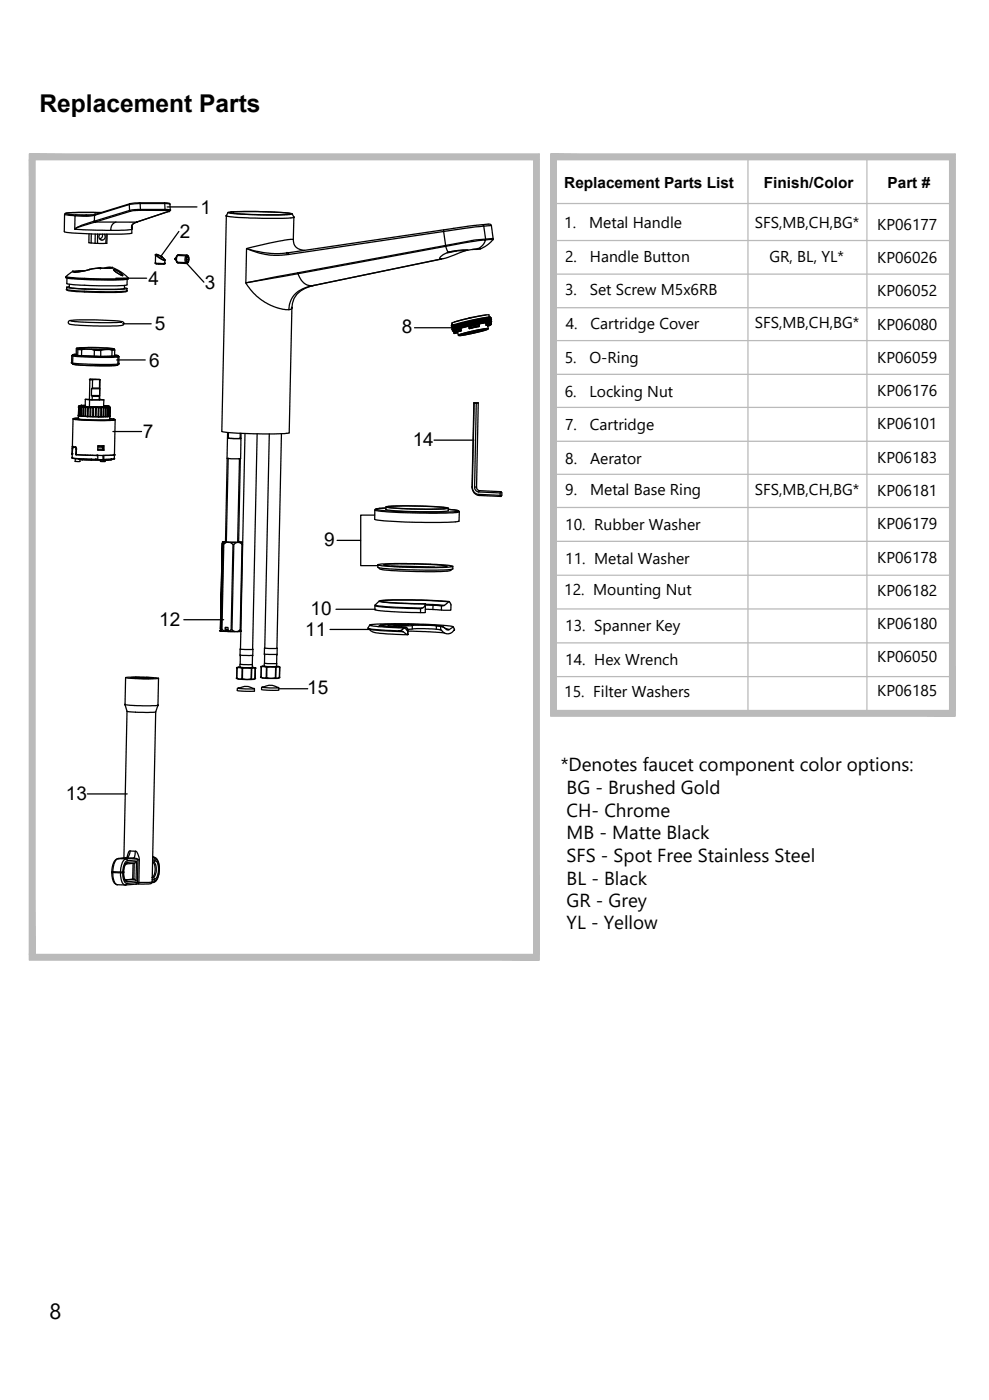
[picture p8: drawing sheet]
<svg xmlns="http://www.w3.org/2000/svg" width="148mm" height="210mm" viewBox="0 0 148 210" stroke-linecap="round" stroke-linejoin="round" font-family="sans-serif">
<!-- layer: 0 -->
<g fill="#bababa" stroke="#bababa" stroke-width=".15">
<path d="M82.5 23.1l60.6 .8v-.8zM82.5 23.1l60.6 .8h-60.6z"/>
<path d="M4.4 23.1l76.4 .8v-.8zM4.4 23.1l76.4 .8h-76.4z"/>
<path d="M142.3 23.9l.8 82.6v-82.6zM142.3 23.9l.8 82.6h-.8z"/>
<path d="M82.5 23.9l.8 82.6v-82.6zM82.5 23.9l.8 82.6h-.8z"/>
<path d="M82.5 106.5l60.6 .9v-.9zM82.5 106.5l60.6 .9h-60.6z"/>
<path d="M79.9 23.9l.9 119.2v-119.2zM79.9 23.9l.9 119.2h-.9z"/>
<path d="M4.4 23.9l.8 119.2v-119.2zM4.4 23.9l.8 119.2h-.8z"/>
<path d="M4.4 143.1l76.4 .8v-.8zM4.4 143.1l76.4 .8h-76.4z"/>
</g>
<g fill="none" stroke="#bababa" stroke-width=".19">
<path d="M4.4 23.1h76.4v120.8h-76.4zM5.2 23.9h74.7v119.2h-74.7zM82.5 23.1h60.6v84.3h-60.6zM83.3 23.9h59v82.6h-59zM83.3 30.5h59M83.3 36.1h59M112.1 23.9v82.6M129.9 23.9v82.6M83.3 41.1h59M83.3 46.1h59M83.3 51.1h59M83.3 56.1h59"/>
<path d="M83.3 61.1h59M83.3 66.2h59M83.3 71.1h59M83.3 76.1h59M83.3 81.2h59M83.3 86.2h59M83.3 91.3h59M83.3 96.4h59M83.3 101.4h59"/>
</g>
<g fill="#000" stroke="#000" stroke-width=".15">
<circle cx="12.9" cy="32.3" r=".08"/>
<circle cx="14.1" cy="33.2" r=".08"/>
<circle cx="14.2" cy="32.1" r=".08"/>
<circle cx="14.3" cy="33.3" r=".08"/>
<circle cx="19.8" cy="34.1" r=".08"/>
<circle cx="23.3" cy="39.4" r=".08"/>
<circle cx="23.3" cy="38.2" r=".08"/>
<circle cx="24.3" cy="38.5" r=".08"/>
<circle cx="24.7" cy="39.5" r=".08"/>
<circle cx="24.7" cy="39" r=".08"/>
<circle cx="25.3" cy="31.7" r=".08"/>
<circle cx="25.5" cy="31.5" r=".08"/>
<circle cx="26.2" cy="38.8" r=".08"/>
<circle cx="28.1" cy="39.4" r=".08"/>
<circle cx="33.9" cy="32.4" r=".08"/>
<circle cx="43" cy="37.9" r=".08"/>
<circle cx="44" cy="32.6" r=".08"/>
<circle cx="73.8" cy="35.9" r=".08"/>
<circle cx="10" cy="43.4" r=".08"/>
<circle cx="10.7" cy="54.4" r=".08"/>
<circle cx="10.9" cy="40.7" r=".08"/>
<circle cx="11.2" cy="40.8" r=".08"/>
<circle cx="13.5" cy="56.9" r=".08"/>
<circle cx="14.9" cy="59.9" r=".08"/>
<circle cx="15" cy="40.2" r=".08"/>
<circle cx="16.8" cy="40.1" r=".08"/>
<circle cx="17.8" cy="54.5" r=".08"/>
<circle cx="18.4" cy="41.3" r=".08"/>
<circle cx="19" cy="43.6" r=".08"/>
<circle cx="43.7" cy="46.1" r=".08"/>
<circle cx="67.8" cy="48.7" r=".08"/>
<circle cx="67.9" cy="49.4" r=".08"/>
<circle cx="68" cy="49.7" r=".08"/>
<circle cx="68.1" cy="49.9" r=".08"/>
<circle cx="68.1" cy="49.5" r=".08"/>
<circle cx="68.2" cy="49.6" r=".08"/>
<circle cx="68.2" cy="49.8" r=".08"/>
<circle cx="68.9" cy="49.3" r=".08"/>
<circle cx="69" cy="49.3" r=".08"/>
<circle cx="69" cy="49.5" r=".08"/>
<circle cx="69" cy="49.6" r=".08"/>
<circle cx="70.3" cy="49" r=".08"/>
<circle cx="70.3" cy="48.9" r=".08"/>
<circle cx="70.3" cy="49.2" r=".08"/>
<circle cx="70.4" cy="49.2" r=".08"/>
<circle cx="71.7" cy="48.6" r=".08"/>
<circle cx="71.7" cy="48.9" r=".08"/>
<circle cx="71.7" cy="48.8" r=".08"/>
<circle cx="71.8" cy="48.9" r=".08"/>
<circle cx="72.9" cy="48.4" r=".08"/>
<circle cx="72.9" cy="48.6" r=".08"/>
<circle cx="73.3" cy="47.6" r=".08"/>
<circle cx="73.4" cy="47.8" r=".08"/>
<circle cx="73.5" cy="48.1" r=".08"/>
<circle cx="73.5" cy="48.3" r=".08"/>
<circle cx="73.5" cy="48.5" r=".08"/>
<circle cx="73.5" cy="48.6" r=".08"/>
<circle cx="73.5" cy="47.7" r=".08"/>
<circle cx="73.6" cy="47.9" r=".08"/>
<circle cx="10.8" cy="68.6" r=".08"/>
<circle cx="10.8" cy="68" r=".08"/>
<circle cx="10.9" cy="67.2" r=".08"/>
<circle cx="10.9" cy="67" r=".08"/>
<circle cx="11.3" cy="67" r=".08"/>
<circle cx="11.4" cy="68.1" r=".08"/>
<circle cx="11.4" cy="67.3" r=".08"/>
<circle cx="11.8" cy="62.3" r=".08"/>
<circle cx="11.8" cy="61" r=".08"/>
<circle cx="11.9" cy="60.9" r=".08"/>
<circle cx="12" cy="60.9" r=".08"/>
<circle cx="12.1" cy="60.9" r=".08"/>
<circle cx="12.2" cy="60.8" r=".08"/>
<circle cx="12.3" cy="61" r=".08"/>
<circle cx="12.4" cy="60.8" r=".08"/>
<circle cx="12.7" cy="60.8" r=".08"/>
<circle cx="12.9" cy="61" r=".08"/>
<circle cx="13.1" cy="62.4" r=".08"/>
<circle cx="13.7" cy="68.9" r=".08"/>
<circle cx="14.4" cy="68.9" r=".08"/>
<circle cx="14.6" cy="68.3" r=".08"/>
<circle cx="14.8" cy="62.5" r=".08"/>
<circle cx="15.5" cy="68.9" r=".08"/>
<circle cx="15.6" cy="61" r=".08"/>
<circle cx="15.8" cy="60.9" r=".08"/>
<circle cx="15.8" cy="61.1" r=".08"/>
<circle cx="16" cy="60.9" r=".08"/>
<circle cx="16" cy="61" r=".08"/>
<circle cx="16.2" cy="60.9" r=".08"/>
<circle cx="16.2" cy="61" r=".08"/>
<circle cx="16.3" cy="61" r=".08"/>
<circle cx="16.4" cy="61" r=".08"/>
<circle cx="16.4" cy="62.4" r=".08"/>
<circle cx="16.7" cy="68.8" r=".08"/>
<circle cx="17" cy="62.8" r=".08"/>
<circle cx="17.1" cy="68.8" r=".08"/>
<circle cx="17.1" cy="68.2" r=".08"/>
<circle cx="36" cy="65.7" r=".08"/>
<circle cx="39.1" cy="100" r=".08"/>
<circle cx="18.7" cy="105.6" r=".08"/>
<circle cx="22.9" cy="101.7" r=".08"/>
<circle cx="23.7" cy="105.7" r=".08"/>
<circle cx="35.5" cy="101.7" r=".08"/>
<circle cx="35.5" cy="100.1" r=".08"/>
<circle cx="38.2" cy="101.7" r=".08"/>
<circle cx="38.3" cy="100.2" r=".08"/>
<circle cx="39.1" cy="101.5" r=".08"/>
<circle cx="41.9" cy="101.6" r=".08"/>
<circle cx="18.5" cy="130.7" r=".08"/>
</g>
<g fill="none" stroke="#000" stroke-width=".19">
<path d="M9.7 32.1v2.6a48.8 48.8 0 0 0 10 .2v-1M9.7 32.1v-.1l.3-.1h.9h4.2l-3.4-.1-1.9 .2 .8 .2 1.9 .1 1.7-.2M9.7 32.1l1.5 .3M11.2 32.4v2l1-.6 1.9-.6M11.3 32.2l-.1 .2M13.3 35.1v1.3h.4M13.7 36.4l.5 .1M13.7 35.1v1.3M13.8 32.2h-2.4l-.1 .2M14.1 33.2l.2 .1zM14.2 32.3l-.9 .1h-2.1M14.2 32.3l-.1 .9"/>
<path d="M14.2 32.3h.1M14.2 32.1v.2M14.2 36.5h1.7M14.3 33.3l-2.7 .8-.4 .3 5.4 .1M14.3 33.3h6.2M14.3 35.1l-.1 1.4M14.3 32.1v.1M14.6 35.1v1.4M15 35.1a.5 .5 0 0 0-.1 .7 .5 .5 0 0 0 .8 0 .5 .5 0 0 0-.1-.7M15.3 35.1v.4l-.4 .3M15.9 35.1v1.4M16.1 35.1l-.1 1.4h-.1"/>
<path d="M17.4 33.3a1.17 1.17 0 0 0-.8 1.2l3.1-.1 .1-.5M19.4 30.7l-5.2 1.6v-.2M19.4 30.7v.9M19.4 31.6l.1 .1M19.4 31.6l-5.3 1.6M19.4 30.6v.1M19.4 30.6l-5.2 1.5M19.5 31.7l-5.2 1.6M20.5 33.3h.1M21 30.4l-1.6 .2M21 30.4v.1M21 30.4h3.6"/>
<path d="M21 30.5l-1.6 .2M21 31.5l-1.5 .2M21 30.5v.9M21 31.5l3.7 .1M21 30.5h3.7M21 31.4l-1.6 .2M21 31.4v.1M21 31.4h3.7M23.3 39.4l.1 .2h.4h.8l.1-.1M23.3 39.4l1.4 .1M23.3 38.2a.84 .84 0 0 1 1 .3M23.3 38.2l.9 .7 .5 .1"/>
<path d="M23.3 38.2v1.2M23.4 38.2l.4 .1a1.33 1.33 0 0 1 .9 .7l-.7-.3zM23.7 39.5l.1 .1M24.3 38.5l.4 .5M24.6 30.4l.8 .1 .1 .1M24.6 30.4l.1 .1M24.7 30.5l.8 .1M24.7 31.6h.6h.1l-.1 .1M24.7 30.5v.9M24.7 39v.5M24.7 31.4v.2M24.7 31.4l.8 .1"/>
<path d="M25 31h4.5M25.3 31.7h.1M25.3 31.7l-5.1 1.7-.4 .4-.1 .6a.78 .78 0 0 1 .8-1.1M25.5 30.6v.9M25.5 31.5l-.2 .2M26.5 39.3l.1 .1 1.3 .1M26.6 38.3l-.4 .5 .3 .5M26.6 38.3a1.21 1.21 0 0 0-.1 1M26.8 34.7l-2.8 3.8M27.9 39.4l2.6 2.9M28 38.9h.2M28 38.4a.18 .18 0 0 1 .2 0 .18 .18 0 0 1 .1 .2 .49 .49 0 0 1-.3 .8l-.1-.4z"/>
<path d="M28 38.2h-1.3l-.1 .1M28 38.2l.2 .2M28 38.2a.89 .89 0 0 0-.1 1.3M28 38.6h.2M28.1 38.4l-1.5-.1a.66 .66 0 0 0-.2 .8l.2 .2 1.5 .1M28.2 39.4l-.3 .1M28.2 38.4a1 1 0 0 1 0 1M28.2 38.4l-.1-.1a.71 .71 0 0 0 0 1.1h.1M28.2 38.6l-.2-.1-.1 .3 .1 .4h.1l.1-.3M28.2 38.6v.3M33.9 32.4l-.7 32.3a51.5 51.5 0 0 0 10.1 .2l.4-18.8M33.9 32.4a51.3 51.3 0 0 0 10.1 .2"/>
<path d="M34.2 31.8v.1a46.4 46.4 0 0 0 9.6 .2M34.2 31.8l-.3 .6M34.6 31.8h-.4M34.6 31.8l2-.1a50.3 50.3 0 0 1 7.2 .3v.1M34.7 31.8v.2M35 31.8a48.4 48.4 0 0 1 8.5 .3 47.9 47.9 0 0 1-9.1-.2l.3-.1M35 31.8h-.3M35 31.8v.2M36.9 37.3a10.6 10.6 0 0 0 6.3 .9M36.9 37.3l-.1 5.1M43.3 37.9l-.1 .3M43.8 32.1l.2 .5"/>
<path d="M43.9 35.9a1.53 1.53 0 0 0 1.7 1.6M43.9 35.9a34.8 34.8 0 0 0-7 1.4M44 32.6l-.1 3.3M66.2 38.8l-19.4 4M66.2 38.8l-11.3 2.4M66.5 34.7l.3 2.1M66.5 34.7l-23.3 3.5M66.5 34.5v.2M66.7 36.8l.1 .1M66.7 36.8h.1M66.7 36.8l-22.1 4.1M66.8 36.8v.1"/>
<path d="M66.8 36.9l.3 .9 2.3-.3h.7M66.8 36.9l3.7-.6 2.2-.3a2.11 2.11 0 0 1-1 1.2M66.8 36.9l-22.2 4.1a2.21 2.21 0 0 0 2.2 1.8M67.2 37.8h.1M68.4 37.6l-1.4 .3M69.7 37.6l-2.6 1-.9 .2M70 37.5l-.3 .1M70.8 37.4l1.2-.1-2.6 .3a4.4 4.4 0 0 0-3.4 .9l-.1 .2 .3 .1M72.2 33.7l.3 .2M72.5 33.9l-6 .8M72.5 33.9l.2 1.9M72.7 35.8v.2l1.1-.1"/>
<path d="M72.7 35.8l-1.7 .2-4.2 .8M73.6 33.8l-.2-.2h-.3l-2.7 .3-27.1 4a13.2 13.2 0 0 1-6.4-.6M73.6 33.8l-1.1 .1M73.6 33.8l.3 1.9M73.8 35.9a4.1 4.1 0 0 1-1.8 1.4M73.9 35.7l-.1 .2M73.9 35.7l-1.2 .1M9.9 41.6v-.1a43.4 43.4 0 0 0 9.3 .1M9.9 41.6a48.6 48.6 0 0 0 9.3 .2M9.9 41.6a48.2 48.2 0 0 0 9.3 .2M10 43.4l.2 .2a46.6 46.6 0 0 0 8.7 .1l.1-.1M10 43.4a49.3 49.3 0 0 0 9 .2"/>
<path d="M10 43.1a45.1 45.1 0 0 0 9 .2M10 43.1v.3M10 41.6h.1M10 41.7v.8a45.1 45.1 0 0 0 9 .2v-.8M10.3 48.2l.1-.1a37 37 0 0 1 8 .2 .3 .3 0 0 1 .1 .3 .3 .3 0 0 1-.3 .2 37.4 37.4 0 0 1-7.9-.3l-.1-.1zM10.4 43l-.4 .1M10.4 42.6v.5a43.8 43.8 0 0 0 8.2 .2v-.5M10.6 48.1a46 46 0 0 0 7.5 .2h.1M10.7 54.4a1.01 1.01 0 0 0 1 .3l3.2 .1h2.5M10.7 54.4a39.8 39.8 0 0 0 6.8 .2l.3-.1M10.8 53.3a38.8 38.8 0 0 0 6.7 .2h.3M10.8 53.3l-.1 1.1"/>
<path d="M10.9 53.2a34.2 34.2 0 0 0 6.5 .2M10.9 53.2l-.1 .1M10.9 54.6l2.5 .2h4M10.9 40.7l-1 .7M10.9 53.2v1.4M11 40.7l.2 .1M11.2 53.1l-.3 .1M11.2 40.8h.1M11.2 53.1h.2l-.5 .1 1.8 .2h4.7M11.2 53.1h.1M11.5 52.2l.1 .1M11.6 52.3h1"/>
<path d="M11.6 52.3l.1 .1M11.6 53.3h.6M11.7 52.4h.5M11.7 52.4l-.1 .9M11.9 52.2a24.1 24.1 0 0 1 4.8 .1 23.9 23.9 0 0 1-4.8-.1zM12.2 53.3l1.9 .1M12.2 52.4v.9M12.3 40.7l-1.2 .1M12.6 52.3l-.4 .1M12.6 52.3l1.1 .1M12.7 40.6l-1.8 .1 .3 .1M12.8 59.9v1h-.2l.4 .1-.2 .1"/>
<path d="M12.8 59.9l.6 .1M12.8 59.9h.6M13.4 40.4l-1.6 .4h-.6M13.4 40.4h.1M13.4 40.4l-.8 .2-1.4 .2M13.4 59.9h.4M13.4 60v1M13.4 60h2.2M13.5 56.9l.4 .1M13.5 56.9l-.1 3M13.5 56.9h1.4M13.5 56.9h.4"/>
<path d="M13.5 56.9h.1M13.7 59.3h1.2M13.7 59.3l.1 .1M13.7 58.3v1M13.7 52.4l.4 .1M13.7 52.4h1.8M13.8 59.9v-.5h1.1v.5M13.8 59.9h1.1M13.8 58.2h1.1M13.9 58.2l-.2 .1M13.9 57l-.1 1.2M13.9 56.9h1"/>
<path d="M13.9 56.9v.1M14.1 53.4h1M14.1 52.5v.9M14.1 52.5h1M14.7 40.2l-1.2 .2M14.8 40.2h-.1M14.9 56.9v.1M14.9 52.1l2.2 .2M14.9 58.2l.1 .1h-1.3M14.9 52.1l-3.4 .1-.1 .1v.9l.2 .1M14.9 56.9h.1M14.9 56.9l.1 .1"/>
<path d="M14.9 59.9l.7 .1M14.9 59.3v.1M15 57h.1M15 57l-.1 2.9M15 57l-.1 1.2M15 40.2h-.3M15 40.2l-1.6 .2M15.1 52.5v.9M15.5 52.4l-.4 .1M15.6 60l-.1 1M16.4 40.1l.2 .1M16.4 40.1l-.6 .1"/>
<path d="M16.4 40.1v.1M16.4 52.4h-.9M16.5 40.1h.3M16.5 40.1l-.9 .1M16.5 40.1h-.1M16.7 40.2h-1.7M16.8 53.4h-1.7M16.8 52.5v.9M16.8 40.1l-1.8 .1M16.8 40.1l1.3 .6 1.1 .9M17 40.4a2.08 2.08 0 0 1 1.4 .9l-1-.5zM17 40.4a1.76 1.76 0 0 1 1.4 .9h-.1a2.38 2.38 0 0 1-1.3-.9z"/>
<path d="M17.1 52.3l.1 .2M17.1 52.3l-.7 .1 .4 .1h.4M17.2 52.5v.9h-.4M17.4 41.7h4.6M17.5 54h4.3M17.7 53.3v1.4l-.3 .1M17.7 53.3l-.3 .1M17.7 53.3l-.5-.1 .5 .1-.3 .1M17.7 53.3l.1 .2M17.8 54.5l-.4 .3M17.8 53.5v1M18.4 48.5h4.2"/>
<path d="M18.6 43.2l.4 .1M19 43.3v.3M19.2 41.6v.2M36.8 42.4a8.1 8.1 0 0 0 6.5 4M43.7 46.1l-.1 .3h-.3M44.6 40.9v.1l-7.8 1.4M44.6 40.9l-7.8 1.5M46.8 42.8h.3a3.7 3.7 0 0 0-3.4 3.3M46.8 42.8a3.8 3.8 0 0 0-3.5 3.1v.5M62.1 49.1h6M67.6 48.9h.1M67.6 48.9l.2 .1"/>
<path d="M67.7 49.1l.2 .1M67.7 49.4h.2M67.7 48.7h.1M67.8 48.7h.1M67.8 48.7v.1M67.8 49.6h.2M67.8 48.6h.1M67.8 48.6v.1M67.8 48.6l-.1 .1M67.8 49h.1M67.8 49l-.1 .1M67.9 49.2h.1"/>
<path d="M67.9 49.2l-.2 .2M67.9 49.4l-.1 .2M67.9 49.4h.1M68.1 49.9h.1M68.1 48.7l-.5 .2M68.1 49.5l.1 .1M68.1 49.5l-.1 .1 .1 .3M68.1 49.6l.1 .2M68.2 49.6h-.1M68.2 49.8h.1M68.2 49.4l-.4 .2M68.2 49.8l.1 .1"/>
<path d="M68.3 49.9h.3h-.5M68.3 49.9h-.2M68.5 49.7l.2 .5M68.7 50.2v.1M68.7 49.7l-.5 .1M68.7 49.6l-.5 .2M68.8 49.6h.2zM68.8 50.3l1.1-.4 3.1-.5a19.5 19.5 0 0 1-4.1 .9zM68.9 50.3h.1M68.9 49.2l-.8 .3M68.9 49.2v.1M68.9 49.3l-.7 .3"/>
<path d="M68.9 49.3l-.8 .2M69 49.5l.1 .1M69 49.5l-.8 .3M69 49.5v-.2l-.9 .3M69 50.2h.1M69 49.6h-.1M69 49.2h-.1M69 49.2l.1 .4M69.1 49.6l-.3 .1M70.3 48.9l-1.3 .3M70.3 48.9l-2.1 .5M70.3 48.9h.1"/>
<path d="M70.3 48.9v.3M70.3 49.2h.1M70.4 49.2h.1M70.4 49.2l1.3-.3-1.3 .3M70.7 47.6l-.6 .1M71.7 48.6v.1M71.7 48.6h.1M71.7 48.6l-1.4 .3M71.7 48.7v.1M71.7 49l-1.3 .2M71.7 48.6l-1.4 .4M71.7 48.8l.1 .1"/>
<path d="M71.7 48.9l-1.4 .3M71.7 48.9l-1.3 .3M71.8 48.9l-.1 .1M71.8 48.9l-1.4 .3M72.7 48.4l-1 .2M72.7 48.4l.1 .4M72.8 47.2l-2.4 .5-2.3 .6M72.9 49.4h-.1M72.9 48.4h.1M72.9 48.4h-.2M72.9 49.4l-2.9 .7-1.1 .1M72.9 48.4v.2"/>
<path d="M72.9 48.6v.1M72.9 48.7h.1M73 48.7l-.2 .1M73 48.7l.2 .5M73.1 49.4l-2.1 .5-2.3 .4M73.1 49.4a19.1 19.1 0 0 0-4.4 .9M73.1 49.4v-.1h-.4a16.4 16.4 0 0 0-4 .9v.1M73.2 49.2l-.1 .1M73.2 49.2a19.6 19.6 0 0 0-4.5 1M73.2 48.7v.1M73.2 48.8l-.1 .1M73.3 48.3l-.4 .1"/>
<path d="M73.3 48.3l-1.6 .3M73.3 47.6a27.4 27.4 0 0 0-5.7 1.2v.1M73.3 47.6v-.4a27.8 27.8 0 0 0-5.6 1.2v.3M73.3 47.6a24.5 24.5 0 0 0-5.3 1.2l-.2 .2M73.3 47.6a25.1 25.1 0 0 0-5.5 1.4M73.3 47.6l.2 .1M73.3 47.6h.1M73.4 47.8v.1M73.4 47.8h.1M73.4 47.8h-.1a24.2 24.2 0 0 0-5.4 1.4M73.4 48.8l-.3 .1M73.4 47.9h-.1a26.1 26.1 0 0 0-5.4 1.3"/>
<path d="M73.4 48.8h-.2M73.4 48.7v.1M73.4 47.9h.2M73.5 48.3h.1M73.4 48.1a28.8 28.8 0 0 0-5.3 1.2l-.2 .1M73.4 48.1a29.3 29.3 0 0 0-5.4 1.3h-.1M73.4 48.1h.2M73.5 48.3l-.6 .1M73.5 48.3v.2M73.5 48.5v.1M73.5 47.7a31.6 31.6 0 0 0-5.7 1.3l-.1 .1M73.5 48.5l-.6 .1"/>
<path d="M73.5 47.7h.1M73.5 48.6h.1M73.5 48.5h.1M73.5 48.6l-.6 .1M73.5 47.7a32.7 32.7 0 0 0-5.5 1.2l-.3 .2M73.5 47.7l-.1 .1M73.5 48.6l.1 .1M73.6 48.7l-.8 .1M73.6 48.7h-.6M73.6 47.9a32.3 32.3 0 0 0-5.8 1.4M73.6 47.9a31.6 31.6 0 0 0-5.8 1.4l-.1 .1M73.6 48l-.2 .1"/>
<path d="M73.6 47.9v.1M73.6 48.1h-.1a29.7 29.7 0 0 0-5.7 1.5v-.1M73.6 48.1v.1M73.6 48.2a27.8 27.8 0 0 0-5.4 1.2M73.6 48.2l-.1 .1M73.6 48.2h.1M10.8 68.6l.5 .2 2.4 .1M10.8 68.6l.9 .2 2.9 .1M10.8 68v.1M10.8 68.1l.1-.9-.1 .9M10.8 68.1h.1M10.9 67h.1"/>
<path d="M10.9 67v.2M10.9 67h.4M10.9 62.8l-.1 5.8M10.9 62.8l.8-.1-.7 .1a27.3 27.3 0 0 0 6.1 .1h.1h-.2M10.9 62.8a32.5 32.5 0 0 0 6.3 .2h.1M11.3 69.2h.1M11.3 68.8v.4M11.3 67l.1 .3zM11.4 68.1v-.8v.8M11.4 68.1l4.2 .2M11.4 68.1l3.2 .2M11.4 68.1h.1"/>
<path d="M11.4 67.3h.1M11.7 62.3h.1M11.8 62.3v-1.3v1.3M11.8 68.8l.1 .1M11.8 62.3h.1M11.8 61l.1-.1zM11.8 60.9l-.1 1.9 .8 .1h3.9v-1.8M11.9 61.1l-.1 1.2M11.9 62.3h.1M11.9 61.1v1.2M11.9 60.9h.1M11.9 60.9h-.1"/>
<path d="M11.9 68.9l.4 .1M12 60.9l-.1 .2M12 60.9h.1M12 68.9v.3h-.7M12 60.9h-.1M12 61.1h.1M12 60.9l.1 .1M12 61.1v1.3M12.1 61h-.1v1.4M12.1 61h.1l-.2 .1M12.2 60.8h-.1M12.2 61v.1"/>
<path d="M12.2 61.1v1.3h-.2M12.2 62.4h-.2M12.2 61.1h.1M12.2 60.8l-.2 .1M12.2 68.8l.1 .2M12.2 62.4h.2M12.2 60.8h.1M12.3 61h.1M12.3 69h1.4M12.3 60.8h.1M12.4 60.8h-.2M12.4 60.8h.1"/>
<path d="M12.5 61.1l-.1 1.3M12.5 61.1h.1M12.5 61l-.2 .1-.1 1.3M12.5 61v.1M12.5 62.4h.2M12.5 61h.1M12.5 61h.2M12.5 61.1v1.3M12.7 61l-.2 .1M12.7 61h.4M12.8 60.8h-.3M12.8 60.8l-.6 .1 1.2 .1"/>
<path d="M12.8 60.9h-.5M12.8 61.1l-.1 1.3h-.2M12.8 61.1h.1M12.8 61v.1M12.8 62.4h.3M12.8 61.1v1.3M13.1 61v.2M13.1 61h.3M13.1 61.2v1.3l-.3-.1M13.1 61.2h.1M13.2 62.5h.3M13.2 61.2v1.3"/>
<path d="M13.4 61l-.2 .2M13.4 61h.1M13.4 61h2.1M13.5 61v.2M13.5 61l.2 .1M13.5 61h2.1M13.5 61.2v1.3M13.5 61.2h.1M13.6 62.5h.3M13.6 61.2v1.3M13.7 69h2.3M13.7 68.9v.1"/>
<path d="M13.7 68.9h1.8M13.7 61.1l-.1 .1M13.7 61.1h1.9M13.8 61.1l.1 .1M13.9 61.2v1.3M13.9 61.2h.1M14 62.5h.3M14 61.2l.1-.1h.1l.1 .1M14 61.2v1.3M14.3 61.2v1.3M14.3 61.2h.1M14.4 62.5h.3"/>
<path d="M14.4 61.2v1.3M14.5 61.1l-.1 .1M14.6 68.3h.1M14.6 68.9h.1M14.6 67.5l.1-.7h.9v.7M14.6 68.3v.6M14.6 67.5h.9M14.6 67.5h1M14.7 67h.6l.2 .3h-.9M14.7 61.2v1.3M14.7 61.2h.1M14.8 62.5h.3"/>
<path d="M14.8 61.2v1.3h.3M14.9 61.1l-.1 .1M14.9 61.1h-.3l.1 .1M14.9 61.1h.1M15 61.1h.2v.1M15 61.1l.1 .1M15 69v.2M15 69.2h.1M15.1 61.2v1.3M15.1 61.2h.1M15.2 62.5h.2M15.2 61.2v1.3h.2"/>
<path d="M15.3 61.1l.2 .1M15.3 61.1h.3l-.1 1.4M15.4 66.8v.4M15.4 68.3v.6M15.5 66.8v.7zM15.5 61.2l-.1 1.3M15.5 67.5h.1M15.5 61h.1M15.5 61h.5M15.5 68.9h.1M15.5 68.3h.1M15.5 62.5h.1"/>
<path d="M15.6 68.3l1.5-.1-1.5 .1M15.6 68.3l-.1 .6M15.6 61.2h-.1M15.6 60.9h.2M15.6 61.1l.2 .1-.1 1.3h-.2M15.7 69v.2h-.6M15.8 62.5h-.3M15.8 60.9h.2M15.8 60.9h-.3l.5 .1h-.4M15.8 62.5v-1.4h.2v1.4M15.8 62.5h.2M15.8 61l-.1 .1"/>
<path d="M15.9 62.5h-.1M15.9 61.2h-.1M16 60.9h.1M16 62.5h-.2M16 68.9v.1M16.1 61l-.2 .1M16.1 60.9l.1 .1M16.1 60.9h.1M16.1 61v1.5h.1l.1-1.3M16.1 61.2h.1M16.2 60.9h.1M16.2 61h.1"/>
<path d="M16.2 61l.1 .2M16.2 61h-.1l.2 .2M16.3 60.9v.1M16.3 61h-.1M16.3 62.4h.1M16.3 61.2v1.3l.1-.1M16.3 61h.1M16.3 61.2h.1M16.3 61l.1 .1M16.4 61l.1 .1M16.4 61h-.1M16.4 61h.1"/>
<path d="M16.4 61.1v1.3M16.4 62.4h.1M16.4 62.8h.6M16.5 62.8h.1M16.5 61.1l-.1 1.3 .1-1.3M16.6 62.8h.4M16.8 68.9l-.2 .1h-.6M16.9 64.7h4.3M17 62.8l.3 .2M17 62.8h.1M17.1 68.8l-.3 .1h-1.3M17.1 68.8l-1.6 .1"/>
<path d="M17.3 63l-.2 5.8M34 68.7l-.2 12.6M34.1 64.8l-.1 3.9h.2M34.2 68.7h.1M34.2 68.7l-.3 12.6M34.2 65.7h-.1h2h-.1M34.2 64.8v.9M34.2 65.7h1.8M34.2 68.7l1.6 .1M35.8 68.8h.1l-.3 12.5M36 65v.7M36 68.8l-.2 12.5"/>
<path d="M36 68.8h.1M36 68.8h-.1M36.1 65l-.1 3.8M36.7 65l-.7 32.3M38.5 65l-.6 32.4M40.3 65.1l-.7 32.1M42.2 65l-.7 32.2M56.1 77.2h-2.1v7.6h2.7M56.2 76.5v1.4a65.9 65.9 0 0 0 12.6 .2v-1.4M56.2 76.5a70.3 70.3 0 0 0 12.6 .3v-.1M56.8 76.2l-.5 .2a64.7 64.7 0 0 0 12.4 .2l-1.5-.2M56.8 76.2h.1"/>
<path d="M56.8 76.2h1l-1.5 .1-.1 .2M57.8 76a48.1 48.1 0 0 1 9.4 .2M57.8 76v.4a48.1 48.1 0 0 0 9.4 .2v-.4M57.8 76a50.5 50.5 0 0 0 9.4 .2M58.1 76a43.2 43.2 0 0 1 8.8 .2 44.1 44.1 0 0 1-8.8-.2zM65 66h6M67.2 76.4l1.4 .1 .2 .2M70.7 73a1.22 1.22 0 0 0 1.1 1.3M70.7 73h.1M70.8 73a1.05 1.05 0 0 0 .9 1.1M71 60.4h.6M71 60.4l-.3 12.6"/>
<path d="M71 60.4h.1M71 60.4h.4M71 60.4l-.2 12.6M71.1 73a.69 .69 0 0 0 .6 .8M71.4 60.4l-.3 12.6M71.4 73a.51 .51 0 0 0 .5 .6M71.4 73h-.3M71.6 60.4h-.2M71.6 60.4l-.2 12.6M71.7 74.1l3.2 .2M71.7 73.8l3.2 .1M71.7 74.1l.1 .2"/>
<path d="M71.8 74.3l3.3 .1M71.9 73.6l3.2 .1M71.9 73.6l-.2 .2M74.9 74.3l.2 .1M74.9 73.9v.4M75.1 73.7l.1 .2v.3l-.1 .2M75.1 73.7l-.2 .2M27.5 92.9h6M33 94.3a.3 .3 0 0 0 .1 .3 .3 .3 0 0 0 .3 0l.3 .1M33.1 94.5l-.2 .1 1.2 .1h2.1l-.2-.1M33.3 81.5l-.3 12.8 .3-12.8M33.3 81.2v.3"/>
<path d="M33.4 81.6l-.2 12.8M33.5 81.6l-.2 12.8M33.8 81.3h2.5h-.4M33.8 81.3h1.6M33.8 81.3l-.5-.1 .2 .1M33.8 94.1v.6l-.3-.2a.18 .18 0 0 0-.1-.1 .18 .18 0 0 0-.2 0l-.1 .2M34 81.3h-.4a.17 .17 0 0 0-.2 .1 .17 .17 0 0 0 0 .2l.5-.3h.6l.3 .2a.26 .26 0 0 0 .2 .2 .26 .26 0 0 0 .2-.3l.7-.1 .4 .3M34.2 94.4h-.3M34.2 94.5h-.4M34.2 94.7h1M34.5 81.3h.9M34.9 81.6l-.3 12.8"/>
<path d="M35 81.6l-.2 12.8M36 98.2v1.4M36 98.2h1.9M36 97.3l1.9 .1M36 99.6h1.8M36 97.3v.9M36 99.6l-.1 .3 .1 .1 .9 .1h.8l.1-.2v-.3M36 94.4l-.1 .3h-.8l-.2-.1a.28 .28 0 0 0-.2-.2 .28 .28 0 0 0-.3 .2l-.2 .1v-.6h-.5v.6M36 94.4l-.4 .3M36.3 81.6l-.3 12.8M36.3 81.3v.3M37.9 98.2l-.1 1.4"/>
<path d="M37.9 97.4v.8M39.1 100v1.5M39.2 100h.7M39.2 100l-.1 1.5M39.2 100h-.1M39.3 99.9l-.2 .1M39.3 99.9h2.4M39.6 98.1v1.3l.5 .1h1.3l.1-1.4M39.6 98.1h1.9M39.6 97.2h1.9M39.6 97.2v.9M39.6 99.9h-.3"/>
<path d="M39.6 99.4v.5h.5h1.2l.2-.2-.1-.2M41.4 99.9h.3M41.4 99.5h.1M41.5 97.2h.1M41.5 97.2v.9M41.7 99.9l.2 .1M49.4 94.4h6M50.3 91.3h6M50.5 81h3.5M55.1 94.2l.2 .1M55.3 94.3l.1 .1a1.44 1.44 0 0 0 1.2 .5l4.4 .3M55.3 94.3h.1"/>
<path d="M55.3 94.3l1.6 .2 3.5 .2-.7-.1 .5-.1 .3-.4-3.8-.1-1.3-.3 1.6-.2 6.6 .1 3.9 .3a.44 .44 0 0 1 .6 .4v.1l-.4 .4-.5 .2-.7-.1-.4-.4-.7-.2-3-.1-1.3 .2M55.4 93.7l-.3 .5 1.2 .2 3.4 .2M56.2 90.7l.6-.6 1.5 .3 5.4 .2v1.2h-3.8l-3.2-.3-.5-.1zM56.2 90.8l1.6 .3 5.2 .2v.6M56.2 90.7l.5 .1 1.5 .2 5.1 .2M56.6 84.7v.4h.1a55.3 55.3 0 0 0 11.1 .2v-.4M56.6 84.7l1.7-.2h3.8l4.5 .2 1.1 .1 .1 .2a59.9 59.9 0 0 1-11.2-.3zM56.7 85.1l.2 .2a51.6 51.6 0 0 0 10.6 .2l.2-.1M56.8 90.1l1.9-.2 4.3 .1a20.2 20.2 0 0 1 4.4 .3l.2 .3-.1 .9-3.8-.2M56.9 93.8l.7 .2 3.3 .1M57 90.1l2.8 .3 3.9 .1M57 90.1l1.3-.1h3.5l5.4 .2"/>
<path d="M57 90.1h.1M57 93.7h.1M57.5 84.7l1.3-.1h3.3l3.8 .1 1.1 .2a44.8 44.8 0 0 1-9.5-.2zM58.6 84.9l6.5 .1M59.1 93.7l2.1 .1zM59.1 93.6l-2 .1-.5 .3M60.1 93.8v.2M60.5 94.1l.5 .5M61 94.5h.1M61 94.5l.1 .7-.7-.5M61.1 95.1h.1M61.1 95.1h.1h-.1"/>
<path d="M61.1 94.6l5.5 .3M61.1 94.4v.7M61.1 93.6h-2.5l-1.6 .2 3.8 .3M61.2 93.6l4.2 .2v.5M61.2 93.6l2.6 .1M61.8 93.8v.5M63.7 90.5l-.2 .5-.5 .3M63.7 90.6l2.9 .2M63.7 90.5h.1M63.8 93.7l2.5 .3M64.9 90.7v.7M65.4 93.8l.7 .1"/>
<path d="M66 93.9v.5M66 93.9h.3M66 93.9h.1M66.1 90.8v.7M66.3 93.9h.1M66.3 93.9l.7 .5M66.4 94h.1M67 94.4h.1M67 94.4l-.7-.4-1.2-.2-2.1-.1-4.9 .2 2.8 .2 .2 .2-.1 .2M67 94.4h.3M67.2 90.2l-.7 .6-2.8-.1 2.6 .1M67.3 90.2h-.1"/>
<path d="M67.9 94l-.2 .1a.55 .55 0 0 1-.8 .2h-.1M13.1 119h5.9M18.7 105.6l.4 .1a22 22 0 0 0 4.6 0M18.7 105.6l.3 1.1M18.8 101.6l1.9-.1 3 .2M18.8 101.6a23.9 23.9 0 0 0 4.8 .1h.1M18.8 101.6l-.1 4M19 106.7l1.7 .1 2.6-.1M19 106.7l-.4 21.9M19.6 101.6l2.6 .1M19.6 101.6h.1M19.6 101.6h.7l-.1 .1"/>
<path d="M20.3 101.6h.1M20.3 101.6v.1M20.4 101.6h1.5M20.4 101.6l.2 .1M20.6 101.6l.2 .1M21.9 101.6l-.5 .1M21.9 101.6h.1M22 101.6v.1M22 101.6l.2 .1M22 101.6l.9 .1M22.2 101.7h.1M22.9 101.7h.1"/>
<path d="M22.9 101.7h-.7M23.3 106.7l-.5 25.5M23.7 105.7l-.4 1M23.7 101.7v4M35.5 101.7l.3 .1 1 .1a1.86 1.86 0 0 0 1.3-.1M35.5 101.7h.1M35.5 101.7l.4 .1h.3M35.5 100.1v1.6M35.5 100.1h.1M35.5 100.1l.8 .1M35.6 103.2v.4h2.5M35.7 100l-.2 .1"/>
<path d="M35.7 100l2.3 .1M35.9 103.2a1.79 1.79 0 0 1 2 .1M36 103.1l-.4 .1 2.5 .1-.2-.1M36 100h-.3M36.2 101.8h.1M36.3 100.2l-.1 1.6M36.3 100.2h.1M36.3 100.2h1.4M36.3 101.8l.6 .1 .7-.1M36.3 100.2v1.6M37.6 101.8h.5M37.7 100.2h.1"/>
<path d="M37.7 100.2l-.1 1.6M37.7 100.2v1.6M37.8 100l.2 .1M38 100.1l.2 .1M38.1 103.3v.3M38.2 101.7l-.1 .1M38.2 100.2v1.5v-1.5M38.2 100.2h-.5M39.1 101.5a6 6 0 0 0 2.6 .2l.1-.1M39.1 101.5h.1M39.1 101.5l.4 .2 .4-.1M39.2 103v.4"/>
<path d="M39.5 103a1.79 1.79 0 0 1 2.1 .1M39.6 103h-.4l2.6 .1-.3-.1M39.9 101.6h.1M39.9 100v1.6M39.9 100h.1M39.9 100l1.4 .1M40 101.6l.4 .1 .9-.1M40 100v1.6M41.3 101.6h.5M41.3 100.1h.1M41.3 100.1v1.5M41.4 100.1l-.1 1.5"/>
<path d="M41.8 103.1l-.1 .4-2.5-.1M41.8 103.3h4.3M41.9 101.6h-.1M41.9 100v1.6v-1.6M41.9 100h-.2l-.3 .1M41.9 100h.1M16.7 130.8a1.89 1.89 0 0 0 .7 1.8h.2M16.7 130.8h.2M16.8 130.7h.1M16.8 130.7l-.1 .1M16.9 130.8a1.73 1.73 0 0 0 .7 1.8M16.9 130.8l1.2 .1"/>
<path d="M16.9 130.7h1.2M16.9 130.7v.1M17.6 132.6l1.2 .1M17.7 128.7a1.45 1.45 0 0 0-.9 1.6v.4M17.7 128.7a1.42 1.42 0 0 0-.7 1.4l-.1 .6M17.7 128.7h.1M17.7 128.7l1.2 .1M18.1 130.9a1.78 1.78 0 0 0 .6 1.8h.1M18.1 130.9h.3M18.1 130.7h.3M18.1 130.7v.2M18.4 130.9a1.39 1.39 0 0 0 .6 1.6"/>
<path d="M18.4 130.7v.2M18.5 130.9a1.12 1.12 0 0 0 .5 1.3M18.5 130.7v.2M18.5 130.9h.1M18.5 130.7h.1M18.5 130.9l.1 .6 .2 .4M18.8 131.9l.2 .2v.1M18.8 132.7h.1M18.9 128.6h.1M18.9 128.6l-1.2 .1M18.9 129.5l-.2 .3-.2 .9M18.9 128.8a1.42 1.42 0 0 0-.8 1.4v.5"/>
<path d="M18.9 128.8l1.1-.1h.5l.2 .2M18.9 128.8l.2 .2M19 132.5l-.2 .2 1.6-.1M19.1 129a1.58 1.58 0 0 0-.7 1.6v.1M19.1 129.3a1.09 1.09 0 0 0-.6 1.1v.3M19.1 129.3l-.2 .2M19.2 128.4l-.3 .2M19.5 127.6h.8M19.5 127.6a.95 .95 0 0 1-.6 1l1.2 .1 .2-1.1M19.5 127.6l-.3 .2-.2 .8M19.9 131.8l-1.1 .1M19.9 131.8h.2"/>
<path d="M19.9 129.4v2.4M20.1 131.8l.3 .3M20.1 131.8l-1.3 .1M20.1 129.4v2.4M20.1 129.4l-1.2 .1M20.3 127.6a1.17 1.17 0 0 1 .6 1.2v.1M20.4 132.1l-1.4 .1M20.4 129.2l-.3 .2M20.4 129.2l-1.3 .1M20.4 129.2v2.9M20.6 132.3l-.2 .3M20.6 132.3h.2"/>
<path d="M20.6 132.3l-1.6 .2M20.7 128.9h.2M20.7 128.9l-1.6 .1M20.7 128.9l-.1 3.4M20.8 132.3v.2M20.9 128.9l-.1 3.4M22.8 132.2l-.2 .3h-.3l-1.9 .1M22.8 132.2l-2 .1M22.8 131.6h.1M22.9 128.5h.1M22.9 129.3a1.77 1.77 0 0 1-.1 2.2l.1 .1M22.9 131.6l.3 .2"/>
<path d="M23 128.5l.2 .3M23 129.3a1.66 1.66 0 0 1 .1 2.2l-.2 .1M23 129.3h-.1M23 132.3h.1M23 128.5h-.1h.1M23 128.5a1.42 1.42 0 0 1 .9 1.6 2.13 2.13 0 0 1-.8 2.2h-.3M23 128.5h.1M23.2 132.1l-.2 .2M23.2 132.1h-.4M23.2 131.8l-.4 .1M23.2 128.8a1.11 1.11 0 0 1 .7 1.3 2.02 2.02 0 0 1-.7 2M23.2 129a1.02 1.02 0 0 1 .5 1.2 1.65 1.65 0 0 1-.5 1.6"/>
<path d="M23.2 129l-.2 .3M23.2 129l-.3 .1M23.2 128.8h-.3"/>
</g>
<text font-size="3.7" x="5.9" y="16.8">Replacement Parts</text>
<text font-size="3.3" x="7.4" y="197.7">8</text>
<g font-size="2.9">
<text x="27" y="35.7">2</text>
<text x="30.1" y="32.1">1</text>
<text x="22.3" y="42.7">4</text>
<text x="30.7" y="43.3">3</text>
<text x="23.2" y="49.5">5</text>
<text x="60.2" y="49.9">8</text>
<text x="22.3" y="55">6</text>
<text x="21.4" y="65.6">7</text>
<text x="61.8" y="66.9">14</text>
<text x="48.6" y="81.8">9</text>
<text x="23.8" y="93.9">12</text>
<text x="45.7" y="95.4">11</text>
<text x="46.5" y="92.2">10</text>
<text x="46" y="104">15</text>
<text x="9.9" y="119.9">13</text>
</g>
<g font-size="2.8">
<text x="84" y="115.6">*Denotes faucet component color options:</text>
<text x="84.9" y="119">BG - Brushed Gold</text>
<text x="84.9" y="122.4">CH- Chrome</text>
<text x="84.9" y="125.8">MB - Matte Black</text>
<text x="84.9" y="129.2">SFS - Spot Free Stainless Steel</text>
<text x="84.9" y="132.6">BL - Black</text>
<text x="84.9" y="135.9">GR - Grey</text>
<text x="84.9" y="139.4">YL - Yellow</text>
</g>
<g font-size="2.4">
<text x="84.5" y="34.2">1.</text>
<text x="88.2" y="34.2">Metal Handle</text>
<text x="113.1" y="34.2">SFS,MB,CH,BG*</text>
<text x="131.4" y="34.5">KP06177</text>
<text x="84.7" y="39.3">2.</text>
<text x="88.4" y="39.3">Handle Button</text>
<text x="115.3" y="39.2">GR, BL, YL*</text>
<text x="131.4" y="39.4">KP06026</text>
<text x="84.6" y="44.3">3.</text>
<text x="88.4" y="44.3">Set Screw M5x6RB</text>
<text x="131.4" y="44.4">KP06052</text>
<text x="84.8" y="49.3">4.</text>
<text x="88.5" y="49.3">Cartridge Cover</text>
<text x="113.1" y="49.2">SFS,MB,CH,BG*</text>
<text x="131.4" y="49.4">KP06080</text>
<text x="84.6" y="59.5">6.</text>
<text x="84.6" y="54.4">5.</text>
<text x="88.3" y="59.5">Locking Nut</text>
<text x="88.3" y="54.4">O-Ring</text>
<text x="131.4" y="54.4">KP06059</text>
<text x="131.4" y="59.4">KP06176</text>
<text x="84.7" y="64.5">7.</text>
<text x="88.4" y="64.5">Cartridge</text>
<text x="131.4" y="64.4">KP06101</text>
<text x="84.7" y="69.5">8.</text>
<text x="88.4" y="69.5">Aerator</text>
<text x="131.4" y="69.4">KP06183</text>
<text x="84.7" y="74.2">9.</text>
<text x="88.4" y="74.2">Metal Base Ring</text>
<text x="113.1" y="74.2">SFS,MB,CH,BG*</text>
<text x="131.4" y="74.4">KP06181</text>
<text x="84.7" y="79.4">10. Rubber Washer</text>
<text x="131.4" y="79.3">KP06179</text>
<text x="84.5" y="89.3">12. Mounting Nut</text>
<text x="84.7" y="84.5">11. Metal Washer</text>
<text x="131.4" y="84.3">KP06178</text>
<text x="131.4" y="89.3">KP06182</text>
<text x="84.7" y="94.7">13. Spanner Key</text>
<text x="131.4" y="94.3">KP06180</text>
<text x="84.7" y="99.7">14. Hex Wrench</text>
<text x="131.4" y="99.3">KP06050</text>
<text x="84.5" y="104.5">15. Filter Washers</text>
<text x="131.4" y="104.3">KP06185</text>
</g>
<g font-size="2.3">
<text x="84.5" y="28.2">Replacement Parts List</text>
<text x="114.4" y="28.2">Finish/Color</text>
<text x="133" y="28.2">Part #</text>
</g>
</svg>
